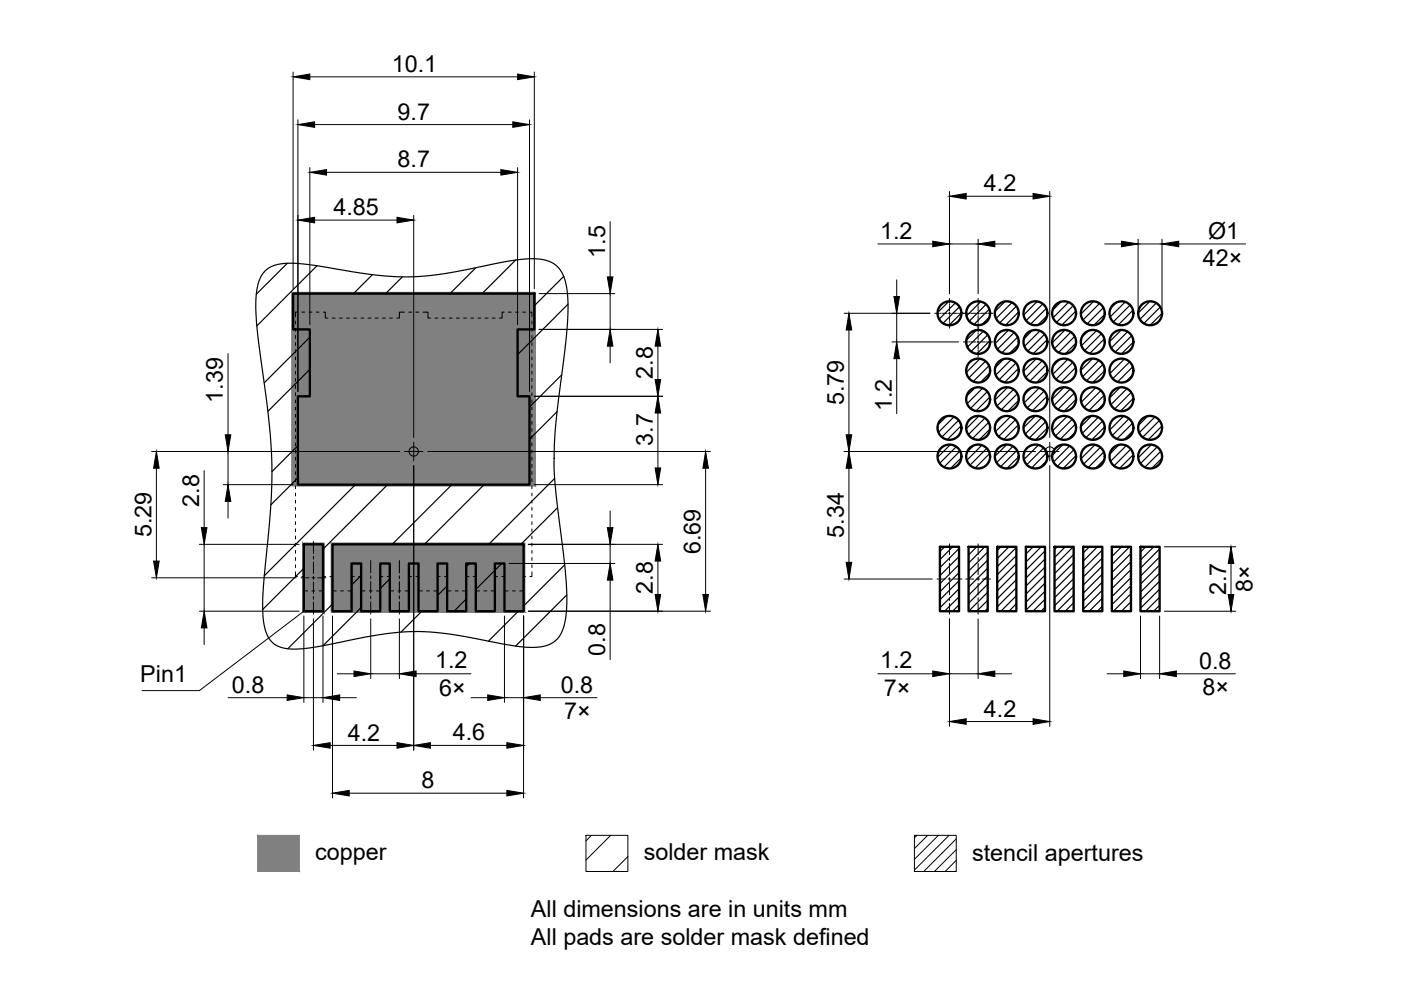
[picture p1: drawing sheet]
<svg xmlns="http://www.w3.org/2000/svg" width="297mm" height="210mm" viewBox="0 0 297 210" stroke-linecap="round" stroke-linejoin="round" font-family="sans-serif">
<!-- layer: PCB-copper -->
<g fill="#808080" stroke="#808080" stroke-width=".21">
<path d="M61.9 62l51.6 41v-41zM61.9 62l51.6 41h-51.6z"/>
<path d="M70.2 115.2l41.1 14.6v-14.6zM70.2 115.2l41.1 14.6h-41.1z"/>
<path d="M64.2 115.2l4.5 14.6v-14.6zM64.2 115.2l4.5 14.6h-4.5z"/>
</g>
<path d="M61.9 62h51.6v41h-51.6zM64.2 115.2h4.5v14.6h-4.5zM70.2 115.2h41.1v14.6h-41.1z" fill="none" stroke="#808080" stroke-width=".21"/>
<!-- layer: package -->
<g fill="none" stroke="#000" stroke-width=".21">
<path d="M62.7 68.1v.6M62.7 69.6v.6M62.7 71.1v.6M62.7 72.6v.7M62.7 74.2v.6M62.7 75.7v.6M62.7 77.2v.6M62.7 78.7v.6M63.1 66.2h-.4v1M64 66.2h.6M65.5 66.2h.6M67 66.2h.6"/>
<path d="M68.5 66.2h.5v1.2h.5M70.5 67.4h.6M72 67.4h.6M73.5 67.4h.6M75 67.4h.6M76.5 67.4h.6M78 67.4h.7M79.6 67.4h.6M81.1 67.4h.6M82.6 67.4h.6M85.7 66.2h-1v1.2h-.6M86.6 66.2h.7"/>
<path d="M88.2 66.2h.6M89.7 66.2h1.1v1.2h.5M92.2 67.4h.6M93.7 67.4h.7M95.3 67.4h.6M96.8 67.4h.6M98.3 67.4h.6M99.8 67.4h.6M101.3 67.4h.6M102.8 67.4h.7M104.4 67.4h.6M106.9 66.2h-.5v1.2h-.5"/>
<path d="M107.8 66.2h.6M109.3 66.2h.6M110.8 66.2h.6M112.3 66.2h.5v1M112.8 68.1v.6M112.8 69.6v.6M112.8 71.1v.6M112.8 72.6v.7M112.8 74.2v.6M112.8 75.7v.6M112.8 77.2v.6M112.8 78.7v.6"/>
<path d="M62.7 80.2v.6M62.7 81.8v.6M62.7 83.3v.6M62.7 84.8v.6M62.7 86.3v.6M62.7 87.8v.6M62.7 89.3v.7M62.7 90.9v.6M62.7 92.4v.6M62.7 93.9v.6M62.7 95.4v.6M62.7 96.9v.7"/>
<path d="M62.7 98.5v.6M62.7 100v.6M85.7 95.7h4M87.7 93.8v3.9M112.8 80.2v.6M112.8 81.8v.6M112.8 83.3v.6M112.8 84.8v.6M112.8 86.3v.6M112.8 87.8v.6M112.8 89.3v.7M112.8 90.9v.6"/>
<path d="M112.8 92.4v.6M112.8 93.9v.6M112.8 95.4v.6M112.8 96.9v.7M112.8 98.5v.6M112.8 100v.6M220.6 95.7h3.9M222.6 93.8v3.9M62.7 101.5v.6M62.7 103v.6M62.7 104.5v.6M62.7 106.1v.6"/>
<path d="M62.7 107.6v.6M62.7 109.1v.6M62.7 110.6v.6M62.7 112.1v.6M62.7 113.7v.6M62.7 115.2v.6M62.7 116.7v.6M62.7 118.2v.6M62.7 119.7v.6M112.8 101.5v.6M112.8 103v.6M112.8 104.5v.6"/>
<path d="M112.8 106.1v.6M112.8 107.6v.6M112.8 109.1v.6M112.8 110.6v.6M112.8 112.1v.6M112.8 113.7v.6M112.8 115.2v.6M112.8 116.7v.6M112.8 118.2v.6M112.8 119.7v.6M62.7 121.2v1.1h.4M64 122.3h.4v1"/>
<path d="M64.4 124.2v1.1h.8M66.1 125.3h.6M68.5 124.2v1.1h-.8M69 122.3h-.5v1M69.9 122.3h.6v1M70.5 124.2v1.1h.8M72.2 125.3h.6M74.5 124.2v1.1h-.8M75.1 122.3h-.6v1M76 122.3h.6v1M76.6 124.2v1.1h.8M78.3 125.3h.6"/>
<path d="M80.6 124.2v1.1h-.8M81.2 122.3h-.6v1M82.1 122.3h.5v1M82.6 124.2v1.1h.9M84.4 125.3h.6M86.7 124.2v1.1h-.8M87.3 122.3h-.6v1M88.2 122.3h.5v1M88.7 124.2v1.1h.8M90.4 125.3h.7M92.8 124.2v1.1h-.8M93.3 122.3h-.5v1"/>
<path d="M94.2 122.3h.6v1M94.8 124.2v1.1h.8M96.5 125.3h.6M98.8 124.2v1.1h-.8M99.4 122.3h-.6v1M100.3 122.3h.6v1M100.9 124.2v1.1h.8M102.6 125.3h.6M104.9 124.2v1.1h-.8M105.5 122.3h-.6v1M106.4 122.3h.6v1M107 124.2v1.1h.8"/>
<path d="M108.7 125.3h.6M111 124.2v1.1h-.8M111.4 122.3h-.4v1M112.8 121.2v1.1h-.5"/>
<circle cx="87.7" cy="95.7" r=".99"/>
<circle cx="222.6" cy="95.7" r=".99"/>
</g>
<!-- layer: solder mask -->
<g fill="none" stroke="#000" stroke-width=".25">
<path d="M56.3 57.4a8.5 8.5 0 0 1 6.5-1.6l1.9 .2a268 268 0 0 0 18.9 2.6 75.2 75.2 0 0 0 20.3-2.5 32.5 32.5 0 0 1 10.8-1.1 5.8 5.8 0 0 1 5.3 5.1 38.7 38.7 0 0 1 0 12.5l-1.5 11.2a82.1 82.1 0 0 0-.3 23.7l1 8a60.6 60.6 0 0 1 .8 14.8 7.4 7.4 0 0 1-3 6.1 12.4 12.4 0 0 1-7.7 .6 216.9 216.9 0 0 0-18.2-3 71.2 71.2 0 0 0-19.6 2.3 35 35 0 0 1-10.3 1.3 5.2 5.2 0 0 1-5.1-4.8 42 42 0 0 1 .1-12.2 150.4 150.4 0 0 0 1.2-26.7l-.9-9.2a186.1 186.1 0 0 1-2.3-19 12.4 12.4 0 0 1 1.7-7.9zM60.9 55.8l-6.6 6.6M67.2 56.3l-12.7 12.8M79 58.2l-4.1 4.1M85.3 58.7l-3.5 3.6M100.9 56.8l-5.5 5.5M109.3 55.1l-7.1 7.2M119.5 58.6l-6.2 6.2M65.7 71.5l-9.7 9.7M65.7 78.3l-8.9 8.9M119.1 79.5l-6.8 6.8M120.4 64.5l-10.7 10.7"/>
<path d="M63.2 94.5l-5.5 5.5M118.1 87.3l-5.8 5.8M63.2 101.3l-5.8 5.7M75.4 102.8l-19.4 19.3M82.2 102.8l-13.7 13.7M95.8 102.8l-12.6 12.6M99.6 119.5l-.8 .7M102.6 102.8l-12.6 12.6M106.4 119.5l-5.5 5.5M117.6 101.4l-14 14M118.2 107.6l-7.8 7.8M119.7 119.8l-8.7 8.7"/>
<path d="M64.4 120.5l-8.7 8.7M70.5 128.1l-9.5 9.4M76.6 122l-2.1 2M76.6 128.8l-8.1 8.1M82.6 122.7l-2 2.1M89.4 129.6l-4.4 4.4M94.8 124.2l-2 2.1M98.8 127l-2.5 2.6M109.9 129.6l-6.3 6.3M120.2 126.1l-10.9 10.9"/>
</g>
<path d="M62.1 62.3h51.2v7.5h-3.6v14.2h2.6v18.8h-49.1v-18.8h2.5v-14.2h-3.6zM64.4 115.4h4.1v14.2h-4.1zM70.5 115.4h40.5v14.2h-4v-10.1h-2.1v10.1h-4v-10.1h-2.1v10.1h-4v-10.1h-2v10.1h-4.1v-10.1h-2v10.1h-4.1v-10.1h-2v10.1h-4v-10.1h-2.1v10.1h-4z" fill="none" stroke="#000" stroke-width=".5"/>
<!-- layer: annotation -->
<g fill="none" stroke="#000" stroke-width=".21">
<path d="M198.2 66.4h1M199.4 66.4h.2M199.8 66.4h1M201.1 66.4h.5M201.3 63.3v1M201.3 64.5v.2M201.3 64.9v1M201.3 66.2v.5M201.3 66.9v1M201.3 68.1v.3M201.3 68.6v1M201.8 66.4h1"/>
<path d="M203 66.4h.2M203.4 66.4h1.9M204.2 72.5h1.1M205.5 66.4h.2M205.5 72.5h.2M205.9 66.4h1M205.9 72.5h1M207.1 66.4h.5M207.1 72.5h.5M207.4 63.3v1M207.4 64.5v.2M207.4 64.9v1"/>
<path d="M207.4 66.2v.5M207.4 66.9v1M207.4 68.1v.3M207.4 68.6v1.8M207.4 70.6v.2M207.4 71v1M207.4 72.2v.6M207.4 73v1M207.4 74.2v.2M207.4 74.6v1M207.9 66.4h1M207.9 72.5h1"/>
<path d="M209.1 66.4h.2M209.1 72.5h.2M209.5 66.4h1M209.5 72.5h1M66.5 114.8v2.5M66.5 117.9v.6M66.5 119.2v2.4M78.6 118.9v2.6M84.7 118.9v2.6M201.3 115.3v2.3M201.3 118.2v.6M201.3 119.4v2.5"/>
<path d="M207.4 115.3v2.3M207.4 118.2v.6M207.4 119.4v2.5M63.8 122.5h1.7M64.4 129.6l-22.1 16.8h-12.2M66.1 122.5h.6M66.5 122.2v.6M66.5 123.4v2.4M66.5 126.5v.6M66.5 127.7v2.5M67.4 122.5h1.7M78.6 122.1v.6"/>
<path d="M78.6 123.3v2.4M78.6 126.3v.7M78.6 127.6v2.6M84.7 122.1v.6M84.7 123.3v2.4M84.7 126.3v.7M84.7 127.6v2.6M198.7 122.8h1.7M201 122.8h.6M201.3 122.5v.6M201.3 123.7v2.4M201.3 126.7v.6"/>
<path d="M201.3 127.9v2.3M202.2 122.8h1.7M204.7 122.8h1.8M207.1 122.8h.6M207.4 122.5v.6M207.4 123.7v2.4M207.4 126.7v.6M207.4 127.9v2.3M208.3 122.8h1.7M124.2 177.1h8.9v7.7h-8.9zM125.4 177.1l-1.2 1.2M129.5 177.1l-5.3 5.3"/>
<path d="M193.9 177.1h8.8v7.7h-8.8zM194.4 177.1l-.5 .5M196.7 177.1l-2.8 2.8M199 177.1l-5.1 5.1M201.2 177.1l-7.3 7.4M202.7 177.9l-6.9 6.9M133.1 181.6l-3.1 3.2M202.7 184.7v.1M202.7 182.4l-2.3 2.4M202.7 180.1l-4.6 4.7"/>
</g>
<!-- layer: paste mask -->
<g fill="none" stroke="#000" stroke-width=".25">
<path d="M201.2 63.9l-2.4 2.4M202.6 64.2l-3.5 3.5M203.4 65l-3.5 3.6M203.8 66.4l-2.6 2.6M207 70l-2.1 2.1M207.8 76.1l-2.9 2.8M207.9 64l-3 3M208.5 70.2l-3.4 3.4M208.9 76.6l-3.5 3.5M209.1 64.5l-3.6 3.6M209.4 71l-3.5 3.5M209.7 77.5l-3.4 3.4"/>
<path d="M209.8 65.5l-3.3 3.3M209.8 67.2l-1.6 1.6M209.9 79.1l-2 2M209.9 72.2l-2.8 2.8M212.8 76.1l-1.8 1.8M213.1 63.9l-2.1 2.2M213.8 70l-2.8 2.9M214.4 76.2l-3.3 3.3M214.6 64.1l-3.4 3.4M215 70.5l-3.5 3.6M215.4 77l-3.6 3.5M215.5 64.9l-3.5 3.6"/>
<path d="M215.8 71.5l-3.4 3.3M215.9 73l-1.9 2M215.9 78.1l-2.9 3M216 66.1l-2.8 2.8M218.9 70.1l-1.8 1.8M219.7 76.1l-2.7 2.7M219.9 63.9l-2.9 2.9M220.5 70.2l-3.3 3.3M221 76.5l-3.5 3.5M221.1 64.4l-3.6 3.6M221.5 70.9l-3.6 3.5M221.8 77.4l-3.4 3.4"/>
<path d="M221.8 65.4l-3.3 3.3M222 66.9l-2 2M222 72l-2.9 3M222 78.8l-2.2 2.3M224.6 76.2l-1.3 1.4M225 64l-1.8 1.8M225.8 70l-2.7 2.7M226.4 76.2l-3.2 3.2M226.6 64.1l-3.3 3.3M227 70.4l-3.5 3.5M227.4 76.8l-3.5 3.6M227.6 64.8l-3.6 3.6"/>
<path d="M227.7 80l-.7 .7M227.8 71.3l-3.4 3.4M228.1 77.9l-3.1 3.1M228.1 66l-3 2.9M228.1 72.7l-2.2 2.3M230.7 70.2l-1.3 1.3M231.6 76l-2.4 2.5M231.9 63.9l-2.7 2.7M232.5 70.1l-3.2 3.2M233 76.4l-3.5 3.5M233.1 64.3l-3.5 3.6M233.5 70.8l-3.6 3.5"/>
<path d="M233.8 73.9l-.7 .7M233.8 77.3l-3.4 3.4M233.9 65.2l-3.4 3.5M234.1 71.9l-3.1 3M234.2 66.7l-2.3 2.2M234.2 78.6l-2.5 2.5M236.3 76.5l-.6 .6M236.8 64.1l-1.4 1.4M237.7 70l-2.5 2.5M238.4 76.1l-3.1 3.1M238.6 64l-3.2 3.2M239.1 70.3l-3.5 3.5"/>
<path d="M239.5 76.7l-3.6 3.6M239.6 64.7l-3.6 3.6M239.9 67.8l-.7 .7M239.9 71.2l-3.5 3.5M240.1 79.5l-1.4 1.4M240.2 77.8l-3.2 3.2M240.2 65.8l-3.1 3.1M240.3 72.5l-2.5 2.5M243.8 63.9l-2.5 2.5M245.1 64.3l-3.4 3.4M246 65.1l-3.5 3.5M246.4 66.4l-2.5 2.6"/>
<path d="M200.7 88.3l-1.8 1.8M201.5 94.3l-2.7 2.7M202.3 88.4l-3.3 3.3M202.7 94.7l-3.5 3.5M203.2 89.1l-3.5 3.6M203.5 95.6l-3.4 3.4M203.8 90.3l-3 2.9M203.8 97l-2.3 2.3M206.4 94.5l-1.3 1.3M206.7 82.2l-1.8 1.8M207.6 88.2l-2.7 2.7M208.2 94.4l-3.2 3.2"/>
<path d="M208.3 82.3l-3.3 3.3M208.8 88.6l-3.5 3.6M209.2 95.1l-3.6 3.5M209.3 83l-3.5 3.6M209.5 98.2l-.7 .7M209.6 89.5l-3.4 3.5M209.8 96.2l-3.1 3.1M209.9 84.2l-3 2.9M209.9 91l-2.3 2.2M212.5 88.4l-1.4 1.4M213.4 94.3l-2.5 2.5M213.6 82.1l-2.7 2.7"/>
<path d="M214.3 88.3l-3.2 3.2M214.8 94.6l-3.5 3.5M214.9 82.6l-3.5 3.5M215.3 89l-3.6 3.6M215.6 92.1l-.7 .7M215.6 95.5l-3.5 3.5M215.7 83.5l-3.4 3.4M215.9 90.1l-3.1 3.1M216 84.9l-2.3 2.3M216 96.8l-2.5 2.5M218.1 94.7l-.6 .6M218.6 82.3l-1.4 1.4"/>
<path d="M219.5 88.2l-2.5 2.5M220.2 94.4l-3.1 3M220.3 82.2l-3.2 3.2M220.8 88.6l-3.4 3.4M221.3 95l-3.6 3.5M221.4 82.9l-3.6 3.6M221.6 86l-.7 .8M221.7 89.4l-3.5 3.5M221.9 97.7l-1.4 1.4M221.9 96l-3.2 3.2M222 84l-3.1 3.1M222.1 90.7l-2.5 2.6"/>
<path d="M224.2 88.7l-.7 .6M225.3 94.3l-2.2 2.2M225.6 82.1l-2.5 2.5M226.2 88.3l-3 3.1M226.8 94.6l-3.4 3.4M226.9 82.5l-3.5 3.5M227.3 88.9l-3.5 3.6M227.7 95.3l-3.5 3.6M227.8 83.3l-3.5 3.5M228 91.7l-1.4 1.4M228 89.9l-3.2 3.2M228.1 96.6l-2.7 2.7"/>
<path d="M228.1 84.7l-2.5 2.5M230.2 82.6l-.6 .6M231.4 88.2l-2.2 2.3M232.1 94.3l-2.9 3M232.3 82.2l-3.1 3.1M232.9 88.5l-3.5 3.4M233.3 94.9l-3.6 3.5M233.4 82.8l-3.6 3.6M233.8 89.3l-3.6 3.5M234 95.8l-3.3 3.3M234 85.6l-1.4 1.4M234.1 83.8l-3.2 3.3"/>
<path d="M234.1 97.4l-1.8 1.9M234.2 90.5l-2.7 2.8M237.2 94.3l-1.9 2M237.5 82.1l-2.3 2.3M238.2 88.2l-2.9 3M238.8 94.5l-3.4 3.3M238.9 82.4l-3.4 3.4M239.4 88.8l-3.6 3.5M239.7 95.2l-3.5 3.6M239.8 83.2l-3.5 3.5M240.1 89.8l-3.3 3.3M240.2 91.3l-1.8 1.9"/>
<path d="M240.3 96.4l-2.9 2.9M240.3 84.5l-2.7 2.7M243.3 88.2l-1.9 2M244.1 94.3l-2.8 2.8M244.9 88.4l-3.4 3.4M245.3 94.8l-3.5 3.5M245.8 89.2l-3.5 3.5M246.1 95.7l-3.4 3.4M246.3 90.3l-2.9 2.9M246.3 97.2l-2.1 2.1M200.3 115.9l-1 1M202 115.9l-2.7 2.7"/>
<path d="M203.3 116.3l-4 4M203.3 118l-4 4.1M203.3 119.7l-4 4.1M205.4 115.9v.1M207.1 115.9l-1.7 1.8M208.8 115.9l-3.4 3.5M209.4 117l-4 4.1M209.4 118.7l-4 4.1M212.2 115.9l-.8 .8M213.9 115.9l-2.5 2.5M215.5 116.1l-4.1 4M215.5 117.8l-4.1 4"/>
<path d="M215.5 119.5l-4.1 4M219 115.9l-1.5 1.6M220.7 115.9l-3.2 3.3M221.6 116.8l-4.1 4.1M221.6 118.5l-4.1 4.1M224.2 115.9l-.6 .6M225.9 115.9l-2.3 2.3M227.6 115.9l-4 4M227.6 117.6l-4 4M227.6 119.3l-4 4M231 115.9l-1.3 1.3M232.7 115.9l-3 3"/>
<path d="M233.7 116.6l-4 4.1M233.7 118.3l-4 4.1M236.1 115.9l-.4 .4M237.8 115.9l-2.1 2.1M239.5 115.9l-3.8 3.8M239.8 117.4l-4.1 4M239.8 119.1l-4.1 4M242.9 115.9l-1.1 1.1M244.6 115.9l-2.8 2.8M245.9 116.4l-4.1 4M245.9 118.1l-4.1 4M245.9 119.8l-4.1 4"/>
<path d="M203.3 121.4l-4 4.1M203.3 123.1l-4 4.1M203.3 124.8l-4 4.1M203.3 126.5l-3 3.1M203.3 128.2l-1.3 1.4M209.4 120.5l-4 4M209.4 122.2l-4 4M209.4 123.9l-4 4M209.4 125.6l-4 4M209.4 127.3l-2.3 2.3M209.4 129l-.6 .6M215.5 121.2l-4.1 4"/>
<path d="M215.5 122.9l-4.1 4.1M215.5 124.6l-4.1 4.1M215.5 126.3l-3.3 3.3M215.5 128l-1.6 1.6M221.6 120.2l-4.1 4.1M221.6 121.9l-4.1 4.1M221.6 123.6l-4.1 4.1M221.6 125.4l-4.1 4M221.6 127.1l-2.6 2.5M221.6 128.8l-.9 .8M227.6 121l-4 4M227.6 122.7l-4 4"/>
<path d="M227.6 124.4l-4 4M227.6 126.1l-3.5 3.5M227.6 127.8l-1.8 1.8M227.6 129.5l-.1 .1M233.7 120l-4 4.1M233.7 121.7l-4 4.1M233.7 123.4l-4 4.1M233.7 125.1l-4 4.1M233.7 126.8l-2.8 2.8M233.7 128.5l-1 1.1M239.8 120.8l-4.1 4M239.8 122.5l-4.1 4"/>
<path d="M239.8 124.2l-4.1 4M239.8 125.9l-3.7 3.7M239.8 127.6l-2 2M239.8 129.3l-.3 .3M245.9 121.5l-4.1 4.1M245.9 123.2l-4.1 4.1M245.9 124.9l-4.1 4.1M245.9 126.6l-3 3M245.9 128.3l-1.3 1.3"/>
</g>
<g fill="none" stroke="#000" stroke-width=".5">
<path d="M199.3 115.9h4v13.7h-4zM205.4 115.9h4v13.7h-4zM211.4 115.9h4.1v13.7h-4.1zM217.5 115.9h4.1v13.7h-4.1zM223.6 115.9h4v13.7h-4zM229.7 115.9h4v13.7h-4zM235.7 115.9h4.1v13.7h-4.1zM241.8 115.9h4.1v13.7h-4.1z"/>
<circle cx="201.3" cy="66.4" r="2.53"/>
<circle cx="207.4" cy="78.6" r="2.53"/>
<circle cx="207.4" cy="72.5" r="2.53"/>
<circle cx="207.4" cy="66.4" r="2.53"/>
<circle cx="213.5" cy="78.6" r="2.53"/>
<circle cx="213.5" cy="72.5" r="2.53"/>
<circle cx="213.5" cy="66.4" r="2.53"/>
<circle cx="219.5" cy="78.6" r="2.53"/>
<circle cx="219.5" cy="72.5" r="2.53"/>
<circle cx="219.5" cy="66.4" r="2.53"/>
<circle cx="225.6" cy="78.6" r="2.53"/>
<circle cx="225.6" cy="72.5" r="2.53"/>
<circle cx="225.6" cy="66.4" r="2.53"/>
<circle cx="231.7" cy="78.6" r="2.53"/>
<circle cx="231.7" cy="72.5" r="2.53"/>
<circle cx="231.7" cy="66.4" r="2.53"/>
<circle cx="237.8" cy="78.6" r="2.53"/>
<circle cx="237.8" cy="72.5" r="2.53"/>
<circle cx="237.8" cy="66.4" r="2.53"/>
<circle cx="243.8" cy="66.4" r="2.53"/>
<circle cx="201.3" cy="96.8" r="2.53"/>
<circle cx="201.3" cy="90.7" r="2.53"/>
<circle cx="207.4" cy="90.7" r="2.53"/>
<circle cx="207.4" cy="84.6" r="2.53"/>
<circle cx="207.4" cy="96.8" r="2.53"/>
<circle cx="213.5" cy="90.7" r="2.53"/>
<circle cx="213.5" cy="96.8" r="2.53"/>
<circle cx="213.5" cy="84.6" r="2.53"/>
<circle cx="219.5" cy="90.7" r="2.53"/>
<circle cx="219.5" cy="84.6" r="2.53"/>
<circle cx="219.5" cy="96.8" r="2.53"/>
<circle cx="225.6" cy="90.7" r="2.53"/>
<circle cx="225.6" cy="96.8" r="2.53"/>
<circle cx="225.6" cy="84.6" r="2.53"/>
<circle cx="231.7" cy="96.8" r="2.53"/>
<circle cx="231.7" cy="90.7" r="2.53"/>
<circle cx="231.7" cy="84.6" r="2.53"/>
<circle cx="237.8" cy="90.7" r="2.53"/>
<circle cx="237.8" cy="84.6" r="2.53"/>
<circle cx="237.8" cy="96.8" r="2.53"/>
<circle cx="243.8" cy="90.7" r="2.53"/>
<circle cx="243.8" cy="96.8" r="2.53"/>
</g>
<!-- layer: annotation -->
<path d="M54.6 177.1l8.9 7.7v-7.7zM54.6 177.1l8.9 7.7h-8.9z" fill="#808080" stroke="#808080" stroke-width=".21"/>
<!-- layer: Dimensions -->
<g fill="none" stroke="#000" stroke-width=".21">
<path d="M62.1 15.3v45.9M65.7 16.3h44M113.3 15.3v45.9M63.2 25.4v57.6M65.7 35.5v33.3M66.7 26.4h42M69.2 36.5h37M109.7 35.5v33.3M112.3 25.4v57.6M66.7 46.7h17.5M87.7 45.6v47.1M129.4 47v11.7"/>
<path d="M186.1 51.7h11.7M190.1 59.3v3.6M201.3 40.6v21.7M201.3 51.7h6.1M204.9 41.6h14.1M207.4 50.7v11.6M210.9 51.7h3.6M222.6 40.6v52.1M234.2 51.7h3.6M241.3 51.7h5.1M241.3 50.7v14.7M246.4 50.7v14.7"/>
<path d="M249.9 51.7h14.2M48.3 75v17.2M114.3 69.8h26.2M114.3 62.3h16.1M129.4 62.3v7.5M129.4 73.4v3.5M139.5 73.4v7.1M179 66.4h18.2M180 70v22.2M189.1 72.5h14.1M190.1 66.4v6.1M190.1 76v11.7"/>
<path d="M32.2 95.7h52.5M33.2 99.3v19.7M43.3 99.8v12.1M48.3 95.7v7.1M87.7 98.7v60.4M90.7 95.7h59.9M113.3 84h27.2M139.5 87.6v11.6M149.6 99.3v26.7M179 95.7h40.6M180 99.3v19.9M222.6 98.7v55.3"/>
<path d="M42.3 115.4h21.1M43.3 115.4v14.2M47.3 102.8h14.8M48.3 106.3v3.5M108 119.5h22.4M112 115.4h28.5M113.3 102.8h27.2M129.4 108.3v3.6M129.4 115.4v4.1M139.5 119v7M246.9 115.9h15.1M261 119.5v6.6"/>
<path d="M32.2 122.5h30.6M42.3 129.6h21.1M43.3 133.1v3.6M64.4 130.6v18.3M66.5 131.2v27.9M68.5 130.6v18.3M70.5 130.6v38.6M78.6 131.2v12.7M84.7 131.2v12.7M107 130.6v18.3M111 130.6v38.6M112 129.6h38.6"/>
<path d="M129.4 123v16.8M179 122.8h18.7M201.3 131.2v22.8M207.4 131.2v12.7M241.8 130.6v13.3M245.9 130.6v13.3M246.9 129.6h15.1M48.4 147.9h12.5M64.4 147.9h4.1M70 158h14.2M71.5 142.9h3.6M72 147.9h3.6"/>
<path d="M78.6 142.9h6.1M88.2 142.9h11.7M91.3 158h16.2M99.9 147.9h3.5M107 147.9h4M114.5 147.9h12.1M186.1 142.9h11.7M201.3 142.9h6.1M204.9 153h14.1M210.9 142.9h3.6M234.7 142.9h3.6M241.8 142.9h4.1"/>
<path d="M249.4 142.9h12.5M74 168.2h33.5"/>
</g>
<g fill="#000" stroke="#000" stroke-width=".21">
<path d="M62.1 16.3l3.6-.6v1.2zM109.7 15.7l3.6 .6-3.6 .6zM63.2 26.4l3.5-.6v1.2zM65.7 36.5l3.5-.5v1.1zM106.2 36l3.5 .5-3.5 .6zM108.7 25.8l3.6 .6-3.6 .6zM63.2 46.7l3.5-.6v1.2zM84.2 46.1l3.5 .6-3.5 .6zM128.8 58.7h1.2l-.6 3.6zM197.8 51.1l3.5 .6-3.5 .6zM201.3 41.6l3.6-.6v1.2zM207.4 51.7l3.5-.6v1.2z"/>
<path d="M219 41l3.6 .6-3.6 .6zM237.8 51.1l3.5 .6-3.5 .6zM246.4 51.7l3.5-.6v1.2zM129.4 69.8l.6 3.6h-1.2zM139.5 69.8l.6 3.6h-1.2zM180 66.4l.6 3.6h-1.2zM189.5 62.9h1.2l-.6 3.5zM190.1 72.5l.6 3.5h-1.2zM33.2 95.7l.6 3.6h-1.2zM47.8 92.2h1.1l-.6 3.5zM139.5 84l.6 3.6h-1.2zM138.9 99.2h1.2l-.6 3.6z"/>
<path d="M138.9 80.5h1.2l-.6 3.5zM149.6 95.7l.6 3.6h-1.2zM179.4 92.2h1.2l-.6 3.5zM180 95.7l.6 3.6h-1.2zM32.6 119h1.2l-.6 3.5zM42.7 111.9h1.2l-.6 3.5zM48.3 102.8l.6 3.5h-1.1zM128.8 111.9h1.2l-.6 3.5zM139.5 115.4l.6 3.6h-1.2zM179.4 119.2h1.2l-.6 3.6zM261 115.9l.6 3.6h-1.2zM43.3 129.6l.6 3.5h-1.2z"/>
<path d="M129.4 119.5l.6 3.5h-1.2zM138.9 126h1.2l-.6 3.6zM149 126h1.2l-.6 3.6zM260.4 126.1h1.2l-.6 3.5zM60.9 147.3l3.5 .6-3.5 .6zM66.5 158l3.5-.5v1.1zM68.5 147.9l3.5-.6v1.2zM75.1 142.3l3.5 .6-3.5 .6zM84.2 157.5l3.5 .5-3.5 .6zM84.7 142.9l3.5-.6v1.2zM87.7 158l3.6-.5v1.1zM103.4 147.3l3.6 .6-3.6 .6z"/>
<path d="M107.5 157.5l3.5 .5-3.5 .6zM111 147.9l3.5-.6v1.2zM197.8 142.3l3.5 .6-3.5 .6zM201.3 153l3.6-.6v1.2zM207.4 142.9l3.5-.6v1.2zM219 152.4l3.6 .6-3.6 .6zM238.3 142.3l3.5 .6-3.5 .6zM245.9 142.9l3.5-.6v1.2zM70.5 168.2l3.5-.6v1.2zM107.5 167.6l3.5 .6-3.5 .6z"/>
</g>
<g font-size="5">
<text x="83.1" y="15.2">10.1</text>
<text x="84.3" y="25.3">9.7</text>
<text x="84.3" y="35.5">8.7</text>
<text x="208.6" y="40.6">4.2</text>
<text x="70.7" y="45.6">4.85</text>
<text x="186.6" y="50.7">1.2</text>
<text x="256.1" y="50.6">Ø1</text>
<text x="128.3" y="54.7" transform="rotate(-90 128.3 54.7)">1.5</text>
<text x="255.1" y="56.3">42×</text>
<text x="138.4" y="80.3" transform="rotate(-90 138.4 80.3)">2.8</text>
<text x="47.3" y="85.4" transform="rotate(-90 47.3 85.4)">1.39</text>
<text x="178.9" y="85.9" transform="rotate(-90 178.9 85.9)">5.79</text>
<text x="189.1" y="87.2" transform="rotate(-90 189.1 87.2)">1.2</text>
<text x="138.4" y="94.5" transform="rotate(-90 138.4 94.5)">3.7</text>
<text x="42.2" y="107.5" transform="rotate(-90 42.2 107.5)">2.8</text>
<text x="32.1" y="113.9" transform="rotate(-90 32.1 113.9)">5.29</text>
<text x="148.5" y="117.5" transform="rotate(-90 148.5 117.5)">6.69</text>
<text x="178.9" y="114" transform="rotate(-90 178.9 114)">5.34</text>
<text x="138.4" y="125.9" transform="rotate(-90 138.4 125.9)">2.8</text>
<text x="265.6" y="125.5" transform="rotate(-90 265.6 125.5)">8×</text>
<text x="260" y="126.2" transform="rotate(-90 260 126.2)">2.7</text>
<text x="92.2" y="141.7">1.2</text>
<text x="128.3" y="139" transform="rotate(-90 128.3 139)">0.8</text>
<text x="186.6" y="141.7">1.2</text>
<text x="254.2" y="141.8">0.8</text>
<text x="29.7" y="144.7">Pin1</text>
<text x="49.2" y="146.8">0.8</text>
<text x="93.1" y="147.6">6×</text>
<text x="118.9" y="146.8">0.8</text>
<text x="187.4" y="147.6">7×</text>
<text x="255" y="147.4">8×</text>
<text x="119.6" y="152.5">7×</text>
<text x="208.6" y="152">4.2</text>
<text x="73.7" y="157">4.2</text>
<text x="96" y="157">4.6</text>
<text x="89.4" y="167.1">8</text>
<text x="66.8" y="182.2">copper</text>
<text x="136.5" y="182.3">solder mask</text>
<text x="206.1" y="182.5">stencil apertures</text>
<text x="112.6" y="194.4">All dimensions are in units mm</text>
<text x="112.6" y="200.5">All pads are solder mask defined</text>
</g>
</svg>
